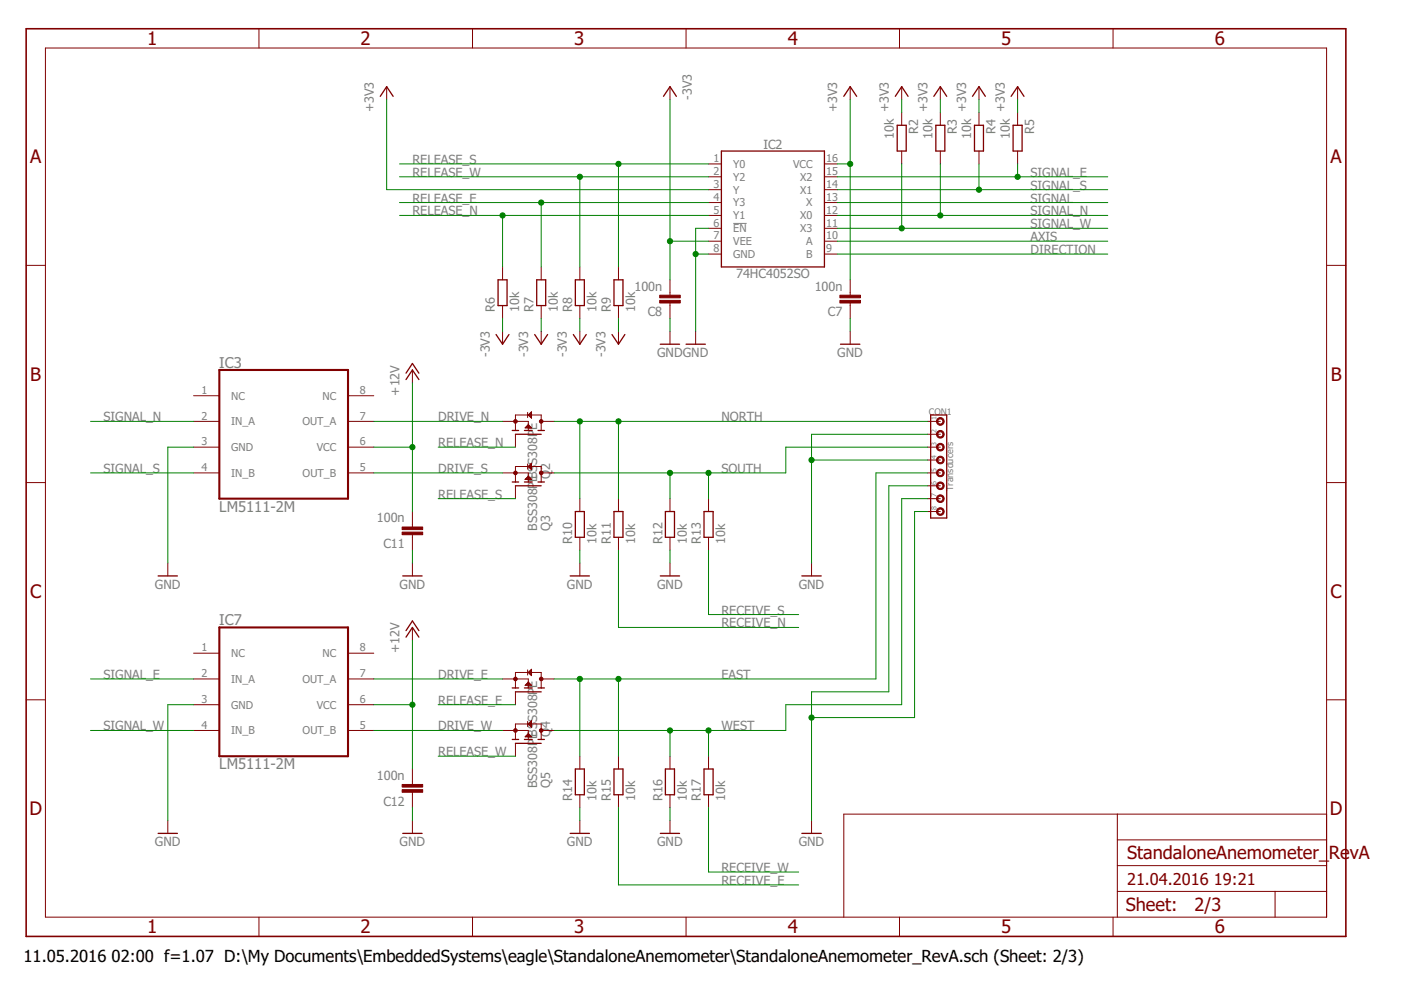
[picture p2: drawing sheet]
<svg xmlns="http://www.w3.org/2000/svg" width="297mm" height="210mm" viewBox="0 0 297 210" stroke-linecap="round" stroke-linejoin="round" font-family="sans-serif">
<path d="M155.5 47.4h2.8" fill="none" stroke="#808080" stroke-width=".21"/>
<g fill="none" stroke="#800000" stroke-width=".28">
<path d="M80.6 20.4l1.4-2 1.4 2M140.7 20.4l1.3-2 1.4 2M153 32h21.8v24.6h-21.8zM178.9 20.4l1.4-2 1.3 2M189.8 20.4l1.4-2 1.3 2M190.2 26.6h1.9v5.4h-1.9zM198 20.4l1.4-2 1.3 2M198.4 26.6h1.9v5.4h-1.9zM206.2 20.4l1.4-2 1.3 2M206.6 26.6h1.9v5.4h-1.9zM214.4 20.4l1.4-2 1.3 2M214.8 26.6h1.9v5.4h-1.9z"/>
<path d="M105.6 59.3h1.9v5.5h-1.9zM113.8 59.3h1.9v5.5h-1.9zM122 59.3h1.9v5.5h-1.9zM130.2 59.3h1.9v5.5h-1.9zM86.1 79.1l1.3-2 1.4 2M105.2 70.9l1.4 2.1 1.3-2.1M113.4 70.9l1.3 2.1 1.4-2.1M121.6 70.9l1.3 2.1 1.4-2.1M129.8 70.9l1.3 2.1 1.4-2.1M140 73h4.1M145.5 73h4M178.2 73h4.1"/>
<path d="M86.1 80.5l1.3-2.1 1.4 2.1M108.6 91.3h1.4M109.3 92.1h5.4M111.2 91.3h1.6M114.1 91.3h1.3M197.3 88h3.4v21.8h-3.4zM108.6 102.2h1.4M109.3 103h5.4M111.2 102.2h1.6M114.1 102.2h1.3M122 108.5h1.9v5.4h-1.9zM130.2 108.5h1.9v5.4h-1.9z"/>
<path d="M141.1 108.5h1.9v5.4h-1.9zM149.3 108.5h1.9v5.4h-1.9zM33.5 122.1h4.1M85.4 122.1h4.1M86.1 135.1l1.3-2.1 1.4 2.1M86.1 133.7l1.3-2 1.4 2M120.9 122.1h4.1M140 122.1h4.1M170 122.1h4.1M108.6 145.9h1.4M108.6 156.8h1.4M109.3 146.7h5.4"/>
<path d="M109.3 157.6h5.4M111.2 145.9h1.6M111.2 156.8h1.6M114.1 145.9h1.3M114.1 156.8h1.3M33.5 176.7h4.1M85.4 176.7h4.1M120.9 176.7h4.1M122 163h1.9v5.5h-1.9zM130.2 163h1.9v5.5h-1.9zM140 176.7h4.1M141.1 163h1.9v5.5h-1.9z"/>
<path d="M149.3 163h1.9v5.5h-1.9zM170 176.7h4.1"/>
</g>
<g fill="none" stroke="#800000" stroke-width=".21">
<path d="M9.6 10.2h271.7v184.3h-271.7zM54.9 6.1v4.1M82 18.4v2.7M100.2 6.1v4.1M142 18.4v2.7M145.5 6.1v4.1M180.3 18.4v2.7M190.7 6.1v4.1M191.2 18.4v2.7M199.4 18.4v2.7M207.6 18.4v2.7M215.8 18.4v2.7"/>
<path d="M236 6.1v4.1M150.2 34.8h2.8M150.2 37.5h2.8M174.8 34.8h2.7M174.8 37.5h2.7M191.2 23.8v2.8M191.2 32v2.8M199.4 23.8v2.8M199.4 32v2.8M207.6 23.8v2.8M207.6 32v2.8M215.8 23.8v2.8"/>
<path d="M215.8 32v2.8M5.5 56.3h4.1M106.6 56.6v2.7M114.7 56.6v2.7M122.9 56.6v2.7M131.1 56.6v2.7M142 59.3v3.3M150.2 45.7h2.8M150.2 42.9h2.8M150.2 40.2h2.8M150.2 48.4h2.8M150.2 53.9h2.8"/>
<path d="M150.2 51.1h2.8M174.8 45.7h2.7M174.8 42.9h2.7M174.8 40.2h2.7M174.8 48.4h2.7M174.8 53.9h2.7M174.8 51.1h2.7M180.3 59.3v3.3M281.3 56.3h4M87.4 78.4v2.8M106.6 64.8v2.7M106.6 70.3v2.7"/>
<path d="M114.7 64.8v2.7M114.7 70.3v2.7M122.9 64.8v2.7M122.9 70.3v2.7M131.1 64.8v2.7M131.1 70.3v2.7M142 64.2v3.3M142 70.3v2.7M147.5 70.3v2.7M180.3 64.2v3.3M180.3 70.3v2.7M41 83.9h5.5"/>
<path d="M41 89.3h5.5M41 94.8h5.5M73.8 83.9h5.4M73.8 89.3h5.4M73.8 94.8h5.4M106.6 89.3h5.4v2M109.3 91.3v-3.3h5.4v3.3M109.3 92.1v2.7M111.4 90.7h1.2M111.5 90.5h1M111.6 90.4h.8M111.8 90.3h.4"/>
<path d="M111.9 87.4v1.1M111.9 98.4v1.1M111.9 90.1h.2M112 90l.7 .7h-1.4zM112.1 88h.6M112.1 98.8h.6M112.1 87.9h.6M112.1 99h.6M112.2 88.2h.5M112.2 98.7h.5M112.2 87.8h.5M112.2 99.1h.5"/>
<path d="M112.3 88.3h.4M112.3 98.6h.4M112.4 99.3h.3M112.4 87.6h.3M112.4 88.4h.3M112.5 98.5h.2M112.5 99.4h.2M112.5 87.5h.2M112.6 88.6h.1M112.6 98.3h.1M112.6 87.4h.1M112.6 99.5h.1"/>
<path d="M112.7 87.3v1.4l-.7-.7zM112.7 98.2v1.4l-.7-.7zM114.7 89.3h2.8M196.6 89.3h2.8M196.6 94.8h2.8M196.6 92.1h2.8M196.6 97.5h2.8M5.5 102.3h4.1M35.6 119.4v2.7M41 100.3h5.5M73.8 100.3h5.4M87.4 108.5v3.2"/>
<path d="M87.4 113.4v3.2M87.4 119.4v2.7M106.6 100.3h5.4v1.9M109.3 102.2v-3.3h5.4v3.3M109.3 103v2.7M111.3 101.6l.7-.6 .7 .6zM111.3 101.6h1.4M111.5 101.5h1M111.6 101.4h.8M111.7 101.2h.6M111.9 101.1h.3M112 101h.1"/>
<path d="M114.7 100.3h2.8M122.9 105.7v2.8M122.9 113.9v2.7M122.9 119.4v2.7M131.1 105.7v2.8M131.1 113.9v2.7M142 105.7v2.8M142 113.9v2.7M142 119.4v2.7M150.2 105.7v2.8M150.2 113.9v2.7M172.1 119.4v2.7"/>
<path d="M196.6 100.3h2.8M196.6 103h2.8M196.6 105.7h2.8M196.6 108.5h2.8M281.3 102.3h4M41 138.5h5.5M73.8 138.5h5.4M87.4 133v2.8M5.5 148.4h4.1M41 144h5.5M41 149.4h5.5M41 154.9h5.5"/>
<path d="M73.8 144h5.4M73.8 149.4h5.4M73.8 154.9h5.4M106.6 144h5.4v1.9M106.6 154.9h5.4v1.9M109.3 145.9v-3.3h5.4v3.3M109.3 156.8v-3.3h5.4v3.3M109.3 146.7v2.7M109.3 157.6v2.7M111.4 156.2h1.2M111.4 145.2h1.2M111.5 156h1"/>
<path d="M111.6 145.1h.9M111.7 155.9h.7M111.7 144.9h.6M111.8 155.8h.4M111.8 144.8h.4M111.9 142v1.1M111.9 153v1.1M111.9 155.6h.2M112 144.7h.1M112 153.5l.7-.7v1.4zM112 144.6l.7 .7h-1.4zM112 155.6l.7 .6h-1.4z"/>
<path d="M112.1 142.7h.6M112.1 153.4h.6M112.2 142.4h.5M112.2 153.6h.5M112.2 142.8h.5M112.3 153.2h.4M112.3 142.3h.4M112.3 153.8h.4M112.4 143h.3M112.4 153.1h.3M112.4 153.9h.3M112.4 142.2h.3"/>
<path d="M112.5 143.1h.2M112.5 153h.2M112.6 142h.1M112.6 154.1h.1M112.6 143.2h.1M112.6 152.9h.1M112.7 141.9v1.4l-.7-.7zM112.7 154.2h.1M114.7 144h2.8M114.7 154.9h2.8M281.3 148.4h4M35.6 174v2.7"/>
<path d="M87.4 163v3.3M87.4 168v3.2M87.4 174v2.7M122.9 160.3v2.7M122.9 168.5v2.7M122.9 174v2.7M131.1 160.3v2.7M131.1 168.5v2.7M142 160.3v2.7M142 168.5v2.7M142 174v2.7M150.2 160.3v2.7"/>
<path d="M150.2 168.5v2.7M172.1 174v2.7M236.9 172.6v21.9M236.9 178.1h44.4M281.3 172.6h-102.4v21.9M54.9 194.5v4M100.2 194.5v4M145.5 194.5v4M190.7 194.5v4M236 194.5v4M236.9 189h44.4M236.9 183.5h44.4"/>
<path d="M270.3 189v5.5"/>
</g>
<path d="M46.5 78.4h27.3v27.3h-27.3zM46.5 133h27.3v27.3h-27.3z" fill="none" stroke="#800000" stroke-width=".44"/>
<path d="M5.5 6.1h279.8v192.4h-279.8z" fill="none" stroke="#800000" stroke-width=".34"/>
<g fill="#800000" stroke="#800000" stroke-width=".21">
<path d="M178.1 62.6h4.3v.5h-4.3z"/>
<path d="M178.1 63.7h4.3v.5h-4.3z"/>
<path d="M139.9 62.6h4.3v.5h-4.3z"/>
<path d="M139.9 63.7h4.3v.5h-4.3z"/>
<path d="M85.3 111.7h4.3v.6h-4.3z"/>
<path d="M85.3 112.8h4.3v.6h-4.3z"/>
<path d="M85.3 166.3h4.3v.6h-4.3z"/>
<path d="M85.3 167.4h4.3v.6h-4.3z"/>
</g>
<g fill="#800000" stroke="#800000" stroke-width=".21">
<path d="M198.7 88.8a.82 .82 0 0 1 1.3 .1 .82 .82 0 0 1-.4 1.2 .82 .82 0 0 1-1.1-.8h.3a.54 .54 0 0 1 .8-.5 .54 .54 0 0 1 .1 .9 .54 .54 0 0 1-.8-.2l-.1-.2h-.3z" fill-rule="evenodd"/>
<path d="M198.7 91.6a.82 .82 0 0 1 1.3 0 .82 .82 0 0 1-.4 1.3 .82 .82 0 0 1-1.1-.8h.3a.54 .54 0 0 1 .8-.5 .54 .54 0 0 1 .1 .8 .54 .54 0 0 1-.8-.1l-.1-.2h-.3z" fill-rule="evenodd"/>
<path d="M198.7 94.3a.82 .82 0 0 1 1.4 0 .82 .82 0 0 1-.5 1.3 .82 .82 0 0 1-1.1-.8h.3a.54 .54 0 0 1 .8-.5 .54 .54 0 0 1 .1 .9 .54 .54 0 0 1-.8-.2l-.1-.2h-.3z" fill-rule="evenodd"/>
<path d="M198.7 97a.82 .82 0 0 1 1.4 .1 .82 .82 0 0 1-.5 1.2 .82 .82 0 0 1-1.1-.8h.3a.54 .54 0 0 1 .8-.5 .54 .54 0 0 1 .1 .9 .54 .54 0 0 1-.8-.2l-.1-.2h-.3z" fill-rule="evenodd"/>
<path d="M198.7 99.7a.82 .82 0 0 1 1.4 .1 .82 .82 0 0 1-.5 1.3 .82 .82 0 0 1-1.1-.8h.3a.54 .54 0 0 1 .8-.6 .54 .54 0 0 1 .2 .9 .54 .54 0 0 1-.9-.1l-.1-.2h-.3z" fill-rule="evenodd"/>
<path d="M198.7 102.5a.82 .82 0 0 1 1.3 0 .82 .82 0 0 1-.4 1.3 .82 .82 0 0 1-1.1-.8h.3a.54 .54 0 0 1 .8-.5 .54 .54 0 0 1 .2 .9 .54 .54 0 0 1-.9-.2l-.1-.2h-.3z" fill-rule="evenodd"/>
<path d="M198.7 105.2a.82 .82 0 0 1 1.3 .1 .82 .82 0 0 1-.4 1.2 .82 .82 0 0 1-1.1-.8h.3a.54 .54 0 0 1 .8-.5 .54 .54 0 0 1 .2 .9 .54 .54 0 0 1-.9-.2l-.1-.2h-.3z" fill-rule="evenodd"/>
<path d="M198.7 107.9a.82 .82 0 0 1 1.3 .1 .82 .82 0 0 1-.4 1.2 .82 .82 0 0 1-1.1-.7h.3a.54 .54 0 0 1 .8-.6 .54 .54 0 0 1 .2 .9 .54 .54 0 0 1-.9-.2l-.1-.1h-.3z" fill-rule="evenodd"/>
<circle cx="109.3" cy="89.3" r=".38"/>
<circle cx="114.7" cy="89.3" r=".38"/>
<circle cx="109.3" cy="100.3" r=".38"/>
<circle cx="114.7" cy="100.3" r=".38"/>
<circle cx="109.3" cy="144" r=".38"/>
<circle cx="114.7" cy="144" r=".38"/>
<circle cx="109.3" cy="154.9" r=".38"/>
<circle cx="114.7" cy="154.9" r=".38"/>
</g>
<g fill="none" stroke="#008000" stroke-width=".21">
<path d="M82 21.1v19.1h68.2M84.7 34.8h65.5M84.7 37.5h65.5M122.9 37.5v19.1M131.1 34.8v21.8M142 21.1v38.2M177.5 34.8h2.8M177.5 37.5h57.4M180.3 21.1v38.2M191.2 21.1v2.7M191.2 34.8v13.6M199.4 21.1v2.7"/>
<path d="M199.4 34.8v10.9M207.6 21.1v2.7M207.6 34.8v5.4M215.8 21.1v2.7M215.8 34.8v2.7M84.7 42.9h65.5M84.7 45.7h65.5M106.6 45.7v10.9M114.7 42.9v13.7M142 51.1h8.2M147.5 53.9h2.7M150.2 48.4h-2.7v21.9"/>
<path d="M177.5 51.1h57.4M177.5 53.9h57.4M177.5 48.4h57.4M177.5 40.2h57.4M177.5 42.9h57.4M177.5 45.7h57.4M106.6 67.5v2.8M114.7 67.5v2.8M122.9 67.5v2.8M131.1 67.5v2.8M142 67.5v2.8M180.3 67.5v2.8"/>
<path d="M19.2 89.3h21.8M41 94.8h-5.4v24.6M79.2 94.8h8.2M79.2 89.3h27.4M87.4 81.2v27.3M92.9 94.8h16.4M117.5 89.3h79.1M122.9 89.3v16.4M131.1 89.3v16.4M172.1 97.5h24.5M196.6 94.8h-30v5.5h-49.1M196.6 92.1h-24.5v27.3"/>
<path d="M19.2 100.3h21.8M79.2 100.3h27.4M87.4 116.6v2.8M92.9 105.7h16.4M122.9 116.6v2.8M131.1 116.6v16.4h38.2M142 100.3v5.4M142 116.6v2.8M150.2 100.3v5.4M150.2 116.6v13.7h19.1M196.6 103h-8.2v43.7h-16.3v27.3M196.6 105.7h-5.4v43.7h-24.6v5.5h-49.1"/>
<path d="M196.6 108.5h-2.7v43.6h-21.8M196.6 100.3h-10.9v43.7h-68.2M87.4 135.8v27.2M19.2 144h21.8M19.2 154.9h21.8M41 149.4h-5.4v24.6M79.2 149.4h8.2M79.2 144h27.4M79.2 154.9h27.4M92.9 149.4h16.4M122.9 144v16.3M131.1 144v16.3"/>
<path d="M142 154.9v5.4M150.2 154.9v5.4M87.4 171.2v2.8M92.9 160.3h16.4M122.9 171.2v2.8M131.1 171.2v16.4h38.2M142 171.2v2.8M150.2 171.2v13.7h19.1"/>
</g>
<g fill="#008000" stroke="#008000" stroke-width=".21">
<circle cx="147.5" cy="53.9" r=".55"/>
<circle cx="172.1" cy="97.5" r=".55"/>
<circle cx="172.1" cy="152.1" r=".55"/>
<circle cx="180.3" cy="34.8" r=".55"/>
<circle cx="142" cy="51.1" r=".55"/>
<circle cx="215.8" cy="37.5" r=".55"/>
<circle cx="199.4" cy="45.7" r=".55"/>
<circle cx="191.2" cy="48.4" r=".55"/>
<circle cx="207.6" cy="40.2" r=".55"/>
<circle cx="131.1" cy="34.8" r=".55"/>
<circle cx="106.6" cy="45.7" r=".55"/>
<circle cx="122.9" cy="37.5" r=".55"/>
<circle cx="114.7" cy="42.9" r=".55"/>
<circle cx="87.4" cy="94.8" r=".55"/>
<circle cx="87.4" cy="149.4" r=".55"/>
<circle cx="122.9" cy="89.3" r=".55"/>
<circle cx="131.1" cy="89.3" r=".55"/>
<circle cx="150.2" cy="100.3" r=".55"/>
<circle cx="142" cy="100.3" r=".55"/>
<circle cx="122.9" cy="144" r=".55"/>
<circle cx="131.1" cy="144" r=".55"/>
<circle cx="150.2" cy="154.9" r=".55"/>
<circle cx="142" cy="154.9" r=".55"/>
</g>
<g font-size="4" fill="#800000">
<text x="31.2" y="9.5">1</text>
<text x="76.5" y="9.5">2</text>
<text x="121.7" y="9.5">3</text>
<text x="167" y="9.5">4</text>
<text x="212.3" y="9.5">5</text>
<text x="257.5" y="9.5">6</text>
<text x="6.4" y="34.6">A</text>
<text x="282.1" y="34.6">A</text>
<text x="6.4" y="80.7">B</text>
<text x="282.1" y="80.7">B</text>
<text x="6.4" y="126.7">C</text>
<text x="282.1" y="126.7">C</text>
<text x="6.3" y="172.8">D</text>
<text x="282" y="172.8">D</text>
<text x="31.2" y="197.9">1</text>
<text x="76.5" y="197.9">2</text>
<text x="121.7" y="197.9">3</text>
<text x="167" y="197.9">4</text>
<text x="212.3" y="197.9">5</text>
<text x="257.5" y="197.9">6</text>
</g>
<g font-size="3.9" fill="#800000">
<text x="238.9" y="182.2">StandaloneAnemometer_</text>
<text x="281.8" y="182.2">Re</text>
<text x="286.2" y="182.2">vA</text>
<text x="238.7" y="193.2">Sheet:</text>
<text x="253.3" y="193.1">2/3</text>
</g>
<g font-size="3.5" fill="#800000">
<text x="238.9" y="187.6">21.04.2016</text>
<text x="257.4" y="187.6">19:21</text>
</g>
<g font-size="3.5">
<text x="5" y="203.9">11.05.2016</text>
<text x="23.7" y="203.9">02:00 f=1.07 D:\My Documents\EmbeddedSystems\eagle\StandaloneAnemometer\StandaloneAnemometer_RevA.sch (Sheet: 2/3)</text>
</g>
<g font-size="3.2" fill="#808080">
<text x="46.5" y="77.9">IC3</text>
<text x="46.5" y="108.5">LM5111-2M</text>
<text x="46.5" y="132.5">IC7</text>
<text x="46.5" y="163.1">LM5111-2M</text>
</g>
<g font-size="2.7" fill="#808080">
<text x="79.3" y="23.8" transform="rotate(-90 79.3 23.8)">+3V3</text>
<text x="146.7" y="21.2" transform="rotate(-90 146.7 21.2)">-3V3</text>
<text x="177.5" y="23.8" transform="rotate(-90 177.5 23.8)">+3V3</text>
<text x="188.4" y="23.8" transform="rotate(-90 188.4 23.8)">+3V3</text>
<text x="196.6" y="23.8" transform="rotate(-90 196.6 23.8)">+3V3</text>
<text x="204.8" y="23.8" transform="rotate(-90 204.8 23.8)">+3V3</text>
<text x="213" y="23.8" transform="rotate(-90 213 23.8)">+3V3</text>
<text x="189.5" y="29.5" transform="rotate(-90 189.5 29.5)">10k</text>
<text x="194.7" y="28.3" transform="rotate(-90 194.7 28.3)">R2</text>
<text x="197.7" y="29.5" transform="rotate(-90 197.7 29.5)">10k</text>
<text x="202.9" y="28.3" transform="rotate(-90 202.9 28.3)">R3</text>
<text x="205.9" y="29.5" transform="rotate(-90 205.9 29.5)">10k</text>
<text x="211.1" y="28.3" transform="rotate(-90 211.1 28.3)">R4</text>
<text x="214.1" y="29.5" transform="rotate(-90 214.1 29.5)">10k</text>
<text x="219.3" y="28.3" transform="rotate(-90 219.3 28.3)">R5</text>
<text x="87.4" y="34.8">RELEASE_S</text>
<text x="161.8" y="31.6">IC2</text>
<text x="87.4" y="37.5">RELEASE_W</text>
<text x="218.5" y="37.5">SIGNAL_E</text>
<text x="218.5" y="40.2">SIGNAL_S</text>
<text x="87.4" y="45.7">RELEASE_N</text>
<text x="87.4" y="42.9">RELEASE_E</text>
<text x="218.5" y="42.9">SIGNAL</text>
<text x="218.5" y="45.7">SIGNAL_N</text>
<text x="218.5" y="51.1">AXIS</text>
<text x="218.5" y="53.9">DIRECTION</text>
<text x="218.5" y="48.4">SIGNAL_W</text>
<text x="156.1" y="58.9">74HC4052SO</text>
<text x="134.5" y="61.6">100n</text>
<text x="172.7" y="61.6">100n</text>
<text x="104.9" y="66.2" transform="rotate(-90 104.9 66.2)">R6</text>
<text x="110.1" y="66.2" transform="rotate(-90 110.1 66.2)">10k</text>
<text x="113.1" y="66.2" transform="rotate(-90 113.1 66.2)">R7</text>
<text x="118.3" y="66.2" transform="rotate(-90 118.3 66.2)">10k</text>
<text x="121.3" y="66.2" transform="rotate(-90 121.3 66.2)">R8</text>
<text x="126.5" y="66.2" transform="rotate(-90 126.5 66.2)">10k</text>
<text x="129.5" y="66.2" transform="rotate(-90 129.5 66.2)">R9</text>
<text x="134.7" y="66.2" transform="rotate(-90 134.7 66.2)">10k</text>
<text x="137.3" y="67.1">C8</text>
<text x="175.6" y="67.1">C7</text>
<text x="103.8" y="75.7" transform="rotate(-90 103.8 75.7)">-3V3</text>
<text x="112" y="75.7" transform="rotate(-90 112 75.7)">-3V3</text>
<text x="120.2" y="75.7" transform="rotate(-90 120.2 75.7)">-3V3</text>
<text x="128.4" y="75.7" transform="rotate(-90 128.4 75.7)">-3V3</text>
<text x="139.3" y="75.7">GNDGND</text>
<text x="177.5" y="75.7">GND</text>
<text x="84.7" y="83.9" transform="rotate(-90 84.7 83.9)">+12V</text>
<text x="21.9" y="89.4">SIGNAL_N</text>
<text x="92.9" y="89.4">DRIVE_N</text>
<text x="153" y="89.4">NORTH</text>
<text x="92.9" y="94.8">RELEASE_N</text>
<text x="21.9" y="100.3">SIGNAL_S</text>
<text x="92.9" y="100.3">DRIVE_S</text>
<text x="113.9" y="98.5" transform="rotate(-90 113.9 98.5)">S308PE</text>
<text x="116.6" y="101.6" transform="rotate(-90 116.6 101.6)">Q</text>
<text x="116.6" y="99.7" transform="rotate(-90 116.6 99.7)">2</text>
<text x="153" y="100.3">SOUTH</text>
<text x="92.9" y="105.7">RELEASE_S</text>
<text x="79.9" y="110.8">100n</text>
<text x="113.9" y="112.6" transform="rotate(-90 113.9 112.6)">BSS308PEBS</text>
<text x="116.6" y="112.6" transform="rotate(-90 116.6 112.6)">Q3</text>
<text x="81.3" y="116.2">C11</text>
<text x="121.3" y="115.3" transform="rotate(-90 121.3 115.3)">R10</text>
<text x="126.5" y="115.3" transform="rotate(-90 126.5 115.3)">10k</text>
<text x="129.5" y="115.3" transform="rotate(-90 129.5 115.3)">R11</text>
<text x="134.7" y="115.3" transform="rotate(-90 134.7 115.3)">10k</text>
<text x="140.4" y="115.3" transform="rotate(-90 140.4 115.3)">R12</text>
<text x="145.6" y="115.3" transform="rotate(-90 145.6 115.3)">10k</text>
<text x="148.6" y="115.3" transform="rotate(-90 148.6 115.3)">R13</text>
<text x="153.8" y="115.3" transform="rotate(-90 153.8 115.3)">10k</text>
<text x="32.8" y="124.8">GND</text>
<text x="84.7" y="124.8">GND</text>
<text x="120.2" y="124.8">GND</text>
<text x="139.3" y="124.8">GND</text>
<text x="169.3" y="124.8">GND</text>
<text x="153" y="130.3">RECEIVE_S</text>
<text x="153" y="133">RECEIVE_N</text>
<text x="21.9" y="143.9">SIGNAL_E</text>
<text x="84.7" y="138.5" transform="rotate(-90 84.7 138.5)">+12V</text>
<text x="92.9" y="143.9">DRIVE_E</text>
<text x="153" y="143.9">EAST</text>
<text x="92.9" y="149.4">RELEASE_E</text>
<text x="21.9" y="154.9">SIGNAL_W</text>
<text x="92.9" y="154.9">DRIVE_W</text>
<text x="113.9" y="153.1" transform="rotate(-90 113.9 153.1)">S308PE</text>
<text x="116.6" y="154.3" transform="rotate(-90 116.6 154.3)">4</text>
<text x="153" y="154.9">WEST</text>
<text x="92.9" y="160.3">RELEASE_W</text>
<text x="116.6" y="156.2" transform="rotate(-90 116.6 156.2)">Q</text>
<text x="79.9" y="165.4">100n</text>
<text x="113.9" y="167.2" transform="rotate(-90 113.9 167.2)">BSS308PEBS</text>
<text x="116.6" y="167.2" transform="rotate(-90 116.6 167.2)">Q5</text>
<text x="81.3" y="170.8">C12</text>
<text x="121.3" y="169.9" transform="rotate(-90 121.3 169.9)">R14</text>
<text x="126.5" y="169.9" transform="rotate(-90 126.5 169.9)">10k</text>
<text x="129.5" y="169.9" transform="rotate(-90 129.5 169.9)">R15</text>
<text x="134.7" y="169.9" transform="rotate(-90 134.7 169.9)">10k</text>
<text x="140.4" y="169.9" transform="rotate(-90 140.4 169.9)">R16</text>
<text x="145.6" y="169.9" transform="rotate(-90 145.6 169.9)">10k</text>
<text x="148.6" y="169.9" transform="rotate(-90 148.6 169.9)">R17</text>
<text x="153.8" y="169.9" transform="rotate(-90 153.8 169.9)">10k</text>
<text x="32.8" y="179.4">GND</text>
<text x="84.7" y="179.4">GND</text>
<text x="120.2" y="179.4">GND</text>
<text x="139.3" y="179.4">GND</text>
<text x="169.3" y="179.4">GND</text>
<text x="153" y="184.9">RECEIVE_W</text>
<text x="153" y="187.6">RECEIVE_E</text>
</g>
<g font-size="2.3" fill="#808080">
<text x="151.3" y="34.4">1</text>
<text x="155.5" y="35.6">Y0</text>
<text x="168.2" y="35.6">VCC</text>
<text x="175.2" y="34.4">16</text>
<text x="151.3" y="37.1">2</text>
<text x="151.3" y="39.8">3</text>
<text x="155.5" y="38.3">Y2</text>
<text x="155.5" y="41">Y</text>
<text x="169.7" y="41">X1</text>
<text x="169.7" y="38.3">X2</text>
<text x="175.2" y="39.8">14</text>
<text x="175.2" y="37.1">15</text>
<text x="151.3" y="45.3">5</text>
<text x="151.3" y="42.6">4</text>
<text x="155.5" y="46.5">Y1</text>
<text x="155.5" y="43.8">Y3</text>
<text x="169.7" y="46.5">X0</text>
<text x="171" y="43.8">X</text>
<text x="175.2" y="45.3">12</text>
<text x="175.2" y="42.6">13</text>
<text x="151.3" y="48">6</text>
<text x="151.3" y="53.5">8</text>
<text x="151.3" y="50.8">7</text>
<text x="155.5" y="49.2">EN</text>
<text x="155.5" y="52">VEE</text>
<text x="169.7" y="49.2">X3</text>
<text x="170.9" y="51.9">A</text>
<text x="175.2" y="53.5">9</text>
<text x="175.2" y="50.8">10</text>
<text x="175.2" y="48">11</text>
<text x="155.5" y="54.7">GND</text>
<text x="170.9" y="54.7">B</text>
<text x="42.7" y="83.5">1</text>
<text x="76.3" y="83.5">8</text>
<text x="42.7" y="89">2</text>
<text x="49" y="84.7">NC</text>
<text x="68.4" y="84.7">NC</text>
<text x="76.3" y="89">7</text>
<text x="42.7" y="94.4">3</text>
<text x="49" y="90.2">IN_A</text>
<text x="49" y="95.6">GND</text>
<text x="64.1" y="90.2">OUT_A</text>
<text x="67.2" y="95.6">VCC</text>
<text x="76.3" y="94.4">6</text>
<text x="42.7" y="99.9">4</text>
<text x="49" y="101.1">IN_B</text>
<text x="64.2" y="101.1">OUT_B</text>
<text x="76.3" y="99.9">5</text>
<text x="42.7" y="138.1">1</text>
<text x="42.7" y="143.6">2</text>
<text x="49" y="139.3">NC</text>
<text x="68.4" y="139.3">NC</text>
<text x="76.3" y="138.1">8</text>
<text x="76.3" y="143.6">7</text>
<text x="42.7" y="149">3</text>
<text x="49" y="144.8">IN_A</text>
<text x="64.1" y="144.8">OUT_A</text>
<text x="76.3" y="149">6</text>
<text x="42.7" y="154.5">4</text>
<text x="49" y="150.2">GND</text>
<text x="49" y="155.7">IN_B</text>
<text x="64.2" y="155.7">OUT_B</text>
<text x="67.2" y="150.2">VCC</text>
<text x="76.3" y="154.5">5</text>
</g>
<g font-size="1.9" fill="#808080">
<text x="196.9" y="88">CON1</text>
<text x="202.1" y="104.1" transform="rotate(-90 202.1 104.1)">Transducers</text>
</g>
<g font-size="1.5" fill="#808080">
<text x="198.6" y="89.1" transform="rotate(-90 198.6 89.1)">1</text>
<text x="198.6" y="94.6" transform="rotate(-90 198.6 94.6)">3</text>
<text x="198.6" y="91.8" transform="rotate(-90 198.6 91.8)">2</text>
<text x="198.6" y="100" transform="rotate(-90 198.6 100)">5</text>
<text x="198.6" y="97.3" transform="rotate(-90 198.6 97.3)">4</text>
<text x="198.6" y="105.5" transform="rotate(-90 198.6 105.5)">7</text>
<text x="198.6" y="102.7" transform="rotate(-90 198.6 102.7)">6</text>
<text x="198.6" y="108.2" transform="rotate(-90 198.6 108.2)">8</text>
</g>
</svg>
